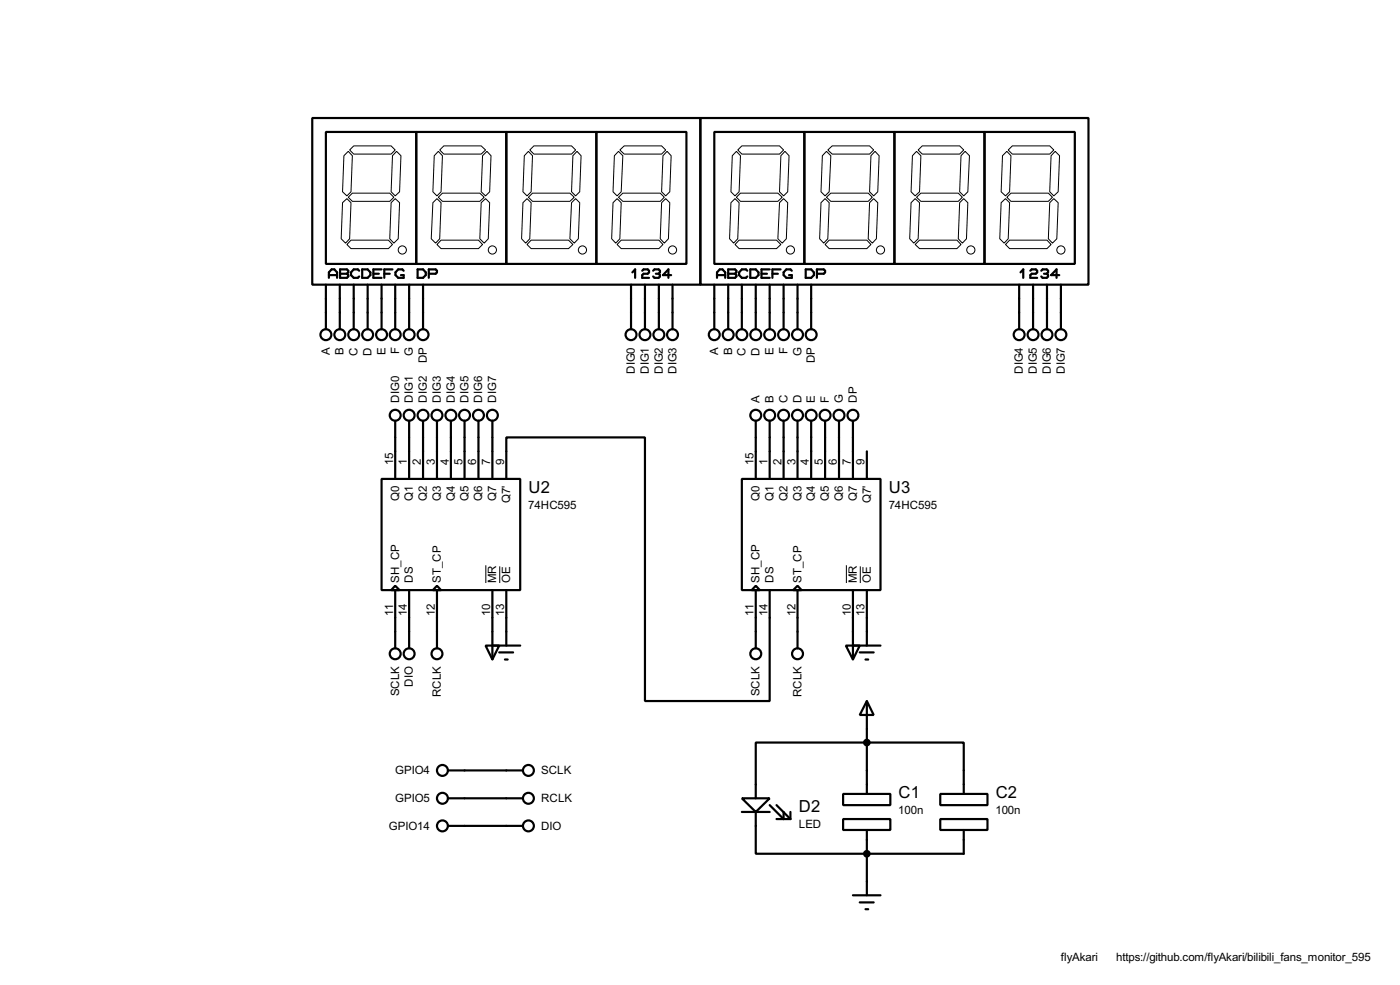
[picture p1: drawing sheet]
<svg xmlns="http://www.w3.org/2000/svg" width="256mm" height="180mm" viewBox="0 0 256 180" stroke-linecap="round" stroke-linejoin="round" font-family="sans-serif">
<g fill="none" stroke="#000" stroke-width=".4">
<path d="M57.2 21.6h71.1v30.5h-71.1zM59.7 24.2h16.6v24.1h-16.6zM76.3 24.2h16.5v24.1h-16.5zM92.8 24.2h16.5v24.1h-16.5zM109.3 24.2h16.5v24.1h-16.5zM128.3 21.6h71.1v30.5h-71.1zM130.9 24.2h16.5v24.1h-16.5zM147.4 24.2h16.5v24.1h-16.5zM163.9 24.2h16.5v24.1h-16.5zM180.4 24.2h16.5v24.1h-16.5zM59.7 52.1v8.2M60.3 50.9v-1l.5-.6h.5l.5 .6v1"/>
<path d="M60.3 50.4h1.5M62.3 52.1v8.2M62.3 49.3h1.3l.2 .3v.3l-.2 .2 .2 .3v.2l-.2 .3h-1.3zM62.3 50.1h1.3M64.8 52.1v8.2M65.8 49.6l-.2-.3h-.8l-.5 .6v.5l.5 .5h.8l.2-.3M66.4 49.3h1l.5 .6v.5l-.5 .5h-1zM67.4 52.1v8.2M68.4 50.1h1M69.9 52.1v8.2M69.9 49.3h-1.5v1.6h1.5M70.4 50.1h1"/>
<path d="M71.9 49.3h-1.5v1.6M72.4 52.1v8.2M74 49.6l-.3-.3h-.7l-.5 .6v.5l.5 .5h1v-.5h-.5M75 52.1v8.2M76.5 49.3h1l.5 .6v.5l-.5 .5h-1zM77.5 52.1v8.2M78.6 50.1h1.2l.3-.2v-.3l-.3-.3h-1.2v1.6M115.6 52.1v8.2M115.9 49.9l.5-.6v1.6M117.7 49.6l.2-.3h.8l.2 .3v.3l-.2 .2h-.8l-.2 .3v.5h1.2M118.2 52.1v8.2M119.7 49.6l.2-.3h.8l.2 .3v.3l-.2 .2"/>
<path d="M120.2 50.1h.5M120.7 50.1l.2 .3v.2l-.2 .3h-.8l-.2-.3M120.7 52.1v8.2M123 50.4h-1.5l1-1.1v1.6M123.2 52.1v8.2M130.9 52.1v8.2M131.4 50.9v-1l.5-.6h.5l.5 .6v1M131.4 50.4h1.5M133.4 49.3h1.3l.2 .3v.3l-.2 .2 .2 .3v.2l-.2 .3h-1.3zM133.4 52.1v8.2M133.4 50.1h1.3M135.9 52.1v8.2"/>
<path d="M136.9 49.6l-.2-.3h-.8l-.5 .6v.5l.5 .5h.8l.2-.3M137.5 49.3h1l.5 .6v.5l-.5 .5h-1zM138.5 52.1v8.2M139.5 50.1h1M141 52.1v8.2M141 49.3h-1.5v1.6h1.5M141.5 50.1h1M143 49.3h-1.5v1.6M143.6 52.1v8.2M145.1 49.6l-.3-.3h-.7l-.5 .6v.5l.5 .5h1v-.5h-.5M146.1 52.1v8.2M147.6 49.3h1l.5 .6v.5l-.5 .5h-1z"/>
<path d="M148.6 52.1v8.2M149.7 50.1h1.2l.3-.2v-.3l-.3-.3h-1.2v1.6M186.7 52.1v8.2M187 49.9l.5-.6v1.6M188.8 49.6l.2-.3h.8l.2 .3v.3l-.2 .2h-.8l-.2 .3v.5h1.2M189.3 52.1v8.2M190.8 49.6l.2-.3h.8l.2 .3v.3l-.2 .2M191.3 50.1h.5M191.8 50.1l.2 .3v.2l-.2 .3h-.8l-.2-.3M191.8 52.1v8.2M194.1 50.4h-1.5l1-1.1v1.6M194.4 52.1v8.2"/>
<path d="M72.4 77v10.7M75 77v10.7M77.5 77v10.7M80.1 77v10.7M82.6 77v10.7M85.1 77v10.7M87.7 77v10.7M90.2 77v10.7M138.5 77v10.7M141 77v10.7M143.6 77v10.7M146.1 77v10.7"/>
<path d="M148.6 77v10.7M151.2 77v10.7M153.7 77v10.7M156.3 77v10.7M69.9 87.7h25.4v20.3h-25.4zM92.8 87.7v-7.6h25.4v48.2h22.8v-20.3M135.9 87.7h25.4v20.3h-25.4zM158.8 82.6v5.1M72.4 107.2l.8 .8h-1.5zM72.4 108v10.7M75 108v10.7M80.1 107.2l.7 .8h-1.5z"/>
<path d="M80.1 108v10.7M89 118.2h2.5l-1.3 2.5zM90.2 108v12.7M90.2 118.2h5.1M91.5 119.4h2.5M92.8 108v10.2M138.5 107.2l.7 .8h-1.5zM138.5 108v10.7M145.3 108l.8-.8 .8 .8zM146.1 108v10.7M155 118.2h2.5l-1.2 2.5zM156.3 108v12.7"/>
<path d="M156.3 118.2h5M157.5 119.4h2.6M158.8 108v10.2M92.5 120.7h.5M158.6 120.7h.5M158.8 128.3l1.3 2.6h-2.6zM158.8 128.3v17M82.1 141h13.7M82.1 146.1h13.7M82.1 151.2h13.7M135.9 146.1h5.1l-2.5 2.5zM135.9 148.6h5.1"/>
<path d="M138.5 148.6v7.7h38.1v-4.4M141 147.4l2.6 2.5v-1.3M142.3 147.4l2.5 2.5M142.3 149.9h2.5M144.8 148.6v1.3M154.5 145.3h8.6v2.1h-8.6zM154.5 149.9h8.6v2h-8.6zM158.8 151.9v12M172.3 145.3h8.6v2.1h-8.6zM172.3 149.9h8.6v2h-8.6zM176.6 145.3v-9.4h-38.1v10.2M156.3 163.9h5"/>
<path d="M157.5 165.2h2.6M158.6 166.4h.5"/>
<circle cx="59.7" cy="61.3" r="1"/>
<circle cx="62.2" cy="61.3" r="1"/>
<circle cx="64.8" cy="61.3" r="1"/>
<circle cx="67.3" cy="61.3" r="1"/>
<circle cx="69.9" cy="61.3" r="1"/>
<circle cx="72.4" cy="61.3" r="1"/>
<circle cx="72.4" cy="76" r="1"/>
<circle cx="74.9" cy="76" r="1"/>
<circle cx="74.9" cy="61.3" r="1"/>
<circle cx="77.5" cy="61.3" r="1"/>
<circle cx="77.5" cy="76" r="1"/>
<circle cx="80" cy="76" r="1"/>
<circle cx="82.6" cy="76" r="1"/>
<circle cx="85.1" cy="76" r="1"/>
<circle cx="87.6" cy="76" r="1"/>
<circle cx="90.2" cy="76" r="1"/>
<circle cx="115.6" cy="61.3" r="1"/>
<circle cx="118.1" cy="61.3" r="1"/>
<circle cx="120.7" cy="61.3" r="1"/>
<circle cx="123.2" cy="61.3" r="1"/>
<circle cx="130.8" cy="61.3" r="1"/>
<circle cx="133.4" cy="61.3" r="1"/>
<circle cx="135.9" cy="61.3" r="1"/>
<circle cx="138.4" cy="61.3" r="1"/>
<circle cx="138.4" cy="76" r="1"/>
<circle cx="141" cy="61.3" r="1"/>
<circle cx="141" cy="76" r="1"/>
<circle cx="143.5" cy="76" r="1"/>
<circle cx="143.5" cy="61.3" r="1"/>
<circle cx="146.1" cy="61.3" r="1"/>
<circle cx="146.1" cy="76" r="1"/>
<circle cx="148.6" cy="76" r="1"/>
<circle cx="148.6" cy="61.3" r="1"/>
<circle cx="151.1" cy="76" r="1"/>
<circle cx="153.7" cy="76" r="1"/>
<circle cx="156.2" cy="76" r="1"/>
<circle cx="186.7" cy="61.3" r="1"/>
<circle cx="189.2" cy="61.3" r="1"/>
<circle cx="191.8" cy="61.3" r="1"/>
<circle cx="194.3" cy="61.3" r="1"/>
<circle cx="72.4" cy="119.7" r="1"/>
<circle cx="74.9" cy="119.7" r="1"/>
<circle cx="80" cy="119.7" r="1"/>
<circle cx="138.4" cy="119.7" r="1"/>
<circle cx="146.1" cy="119.7" r="1"/>
<circle cx="81" cy="151.2" r="1"/>
<circle cx="81" cy="146.1" r="1"/>
<circle cx="81" cy="141" r="1"/>
<circle cx="96.8" cy="151.2" r="1"/>
<circle cx="96.8" cy="146.1" r="1"/>
<circle cx="96.8" cy="141" r="1"/>
</g>
<circle cx="158.8" cy="156.3" r=".2" fill="#000"/>
<g fill="none" stroke="#000" stroke-width=".18">
<path d="M62.8 37.1l.8-.7 .7 .7-.2 6.6-.8 .8-.8-.8zM63 28.5l.8-.8 .8 .8-.3 6.6-.7 .8-.8-.8zM63.8 36.1l.8-.7h6.8l.8 .7-.8 .8h-6.8zM64.1 27.5l.7-.8h6.9l.7 .8-.7 .7h-6.9zM71.7 37.1l.7-.7 .8 .7-.2 6.6-.8 .8-.8-.8zM72.7 27.7l.8 .8-.3 6.6-.8 .8-.7-.8 .2-6.6zM79.3 37.1l.8-.7 .7 .7-.2 6.6-.8 .8-.8-.8zM80.3 36.1l.8-.7h6.8l.8 .7-.8 .8h-6.8zM80.3 27.7l.8 .8-.3 6.6-.7 .8-.8-.8 .3-6.6zM80.6 27.5l.7-.8h6.9l.8 .8-.8 .7h-6.9zM88.2 37.1l.8-.7 .7 .7-.2 6.6-.8 .8-.8-.8zM89.2 27.7l.8 .8-.3 6.6-.7 .8-.8-.8 .2-6.6z"/>
<path d="M95.8 37.1l.8-.7 .7 .7-.2 6.6-.8 .8-.7-.8zM96.8 36.1l.8-.7h6.8l.8 .7-.8 .8h-6.8zM96.8 27.7l.8 .8-.3 6.6-.7 .8-.8-.8 .3-6.6zM97.1 27.5l.7-.8h6.9l.8 .8-.8 .7h-6.9zM104.7 37.1l.8-.7 .7 .7-.2 6.6-.8 .8-.8-.8zM105.7 27.7l.8 .8-.3 6.6-.7 .8-.8-.8 .3-6.6zM112.3 37.1l.8-.7 .7 .7-.2 6.6-.8 .8-.7-.8zM113.3 36.1l.8-.7h6.9l.7 .7-.7 .8h-6.9zM113.3 27.7l.8 .8-.3 6.6-.7 .8-.8-.8 .3-6.6zM113.6 27.5l.8-.8h6.8l.8 .8-.8 .7h-6.8zM121.2 37.1l.8-.7 .7 .7-.2 6.6-.8 .8-.7-.8zM122.2 27.7l.8 .8-.3 6.6-.7 .8-.8-.8 .3-6.6z"/>
<path d="M133.9 37.1l.8-.7 .7 .7-.2 6.6-.8 .8-.7-.8zM134.9 36.1l.8-.7h6.8l.8 .7-.8 .8h-6.8zM134.9 27.7l.8 .8-.3 6.6-.7 .8-.8-.8 .3-6.6zM135.2 27.5l.7-.8h6.9l.8 .8-.8 .7h-6.9zM142.8 37.1l.8-.7 .7 .7-.2 6.6-.8 .8-.8-.8zM143.8 27.7l.8 .8-.3 6.6-.7 .8-.8-.8 .3-6.6zM150.4 37.1l.8-.7 .7 .7-.2 6.6-.8 .8-.7-.8zM151.4 36.1l.8-.7h6.9l.7 .7-.7 .8h-6.9zM151.4 27.7l.8 .8-.3 6.6-.7 .8-.8-.8 .3-6.6zM151.7 27.5l.8-.8h6.8l.8 .8-.8 .7h-6.8zM159.3 37.1l.8-.7 .7 .7-.2 6.6-.8 .8-.7-.8zM160.3 27.7l.8 .8-.3 6.6-.7 .8-.8-.8 .3-6.6z"/>
<path d="M166.9 37.1l.8-.7 .8 .7-.3 6.6-.8 .8-.7-.8zM167.9 36.1l.8-.7h6.9l.7 .7-.7 .8h-6.9zM167.9 27.7l.8 .8-.2 6.6-.8 .8-.8-.8 .3-6.6zM168.2 27.5l.8-.8h6.8l.8 .8-.8 .7h-6.8zM175.8 37.1l.8-.7 .7 .7-.2 6.6-.8 .8-.7-.8zM176.8 27.7l.8 .8-.3 6.6-.7 .8-.8-.8 .3-6.6zM183.4 37.1l.8-.7 .8 .7-.3 6.6-.7 .8-.8-.8zM183.7 28.5l.8-.8 .7 .8-.2 6.6-.8 .8-.8-.8zM184.5 36.1l.7-.7h6.9l.7 .7-.7 .8h-6.9zM185.5 26.7h6.8l.8 .8-.8 .7h-6.8l-.8-.7zM192.3 37.1l.8-.7 .8 .7-.3 6.6-.8 .8-.7-.8zM193.3 27.7l.8 .8-.2 6.6-.8 .8-.8-.8 .3-6.6z"/>
<path d="M64.3 44h6.9l.7 .8-.7 .7h-6.9l-.7-.7zM80.8 44h6.9l.7 .8-.7 .7h-6.9l-.7-.7zM97.3 44h6.9l.8 .8-.8 .7h-6.9l-.7-.7zM113.8 44h6.9l.8 .8-.8 .7h-6.9l-.7-.7zM135.4 44h6.9l.8 .8-.8 .7h-6.9l-.7-.7zM151.9 44h6.9l.8 .8-.8 .7h-6.9l-.7-.7zM167.7 44.8l.8-.8h6.8l.8 .8-.8 .7h-6.8zM185 44h6.8l.8 .8-.8 .7h-6.8l-.8-.7zM89 103.5v3.2M91.6 103.7v3M155.1 103.5v3.2M157.6 103.7v3"/>
<circle cx="73.7" cy="45.8" r=".75"/>
<circle cx="90.2" cy="45.8" r=".75"/>
<circle cx="106.7" cy="45.8" r=".75"/>
<circle cx="123.2" cy="45.8" r=".75"/>
<circle cx="144.8" cy="45.8" r=".75"/>
<circle cx="161.3" cy="45.8" r=".75"/>
<circle cx="177.8" cy="45.8" r=".75"/>
<circle cx="194.3" cy="45.8" r=".75"/>
</g>
<g fill="#000" stroke="#000" stroke-width=".4">
<circle cx="158.8" cy="135.9" r=".5"/>
<circle cx="158.8" cy="156.3" r=".5"/>
</g>
<g font-size="3.4">
<text x="96.8" y="90.2">U2</text>
<text x="162.9" y="90.2">U3</text>
<text x="146.4" y="148.7">D2</text>
<text x="164.6" y="146.1">C1</text>
<text x="182.4" y="146.1">C2</text>
</g>
<g font-size="2.4">
<text x="60.4" y="64.9" transform="rotate(-90 60.4 64.9)">A</text>
<text x="63" y="64.9" transform="rotate(-90 63 64.9)">B</text>
<text x="65.5" y="65.1" transform="rotate(-90 65.5 65.1)">C</text>
<text x="68.1" y="65.1" transform="rotate(-90 68.1 65.1)">D</text>
<text x="70.6" y="64.9" transform="rotate(-90 70.6 64.9)">E</text>
<text x="73.1" y="64.8" transform="rotate(-90 73.1 64.8)">F</text>
<text x="75.7" y="65.2" transform="rotate(-90 75.7 65.2)">G</text>
<text x="131.6" y="64.9" transform="rotate(-90 131.6 64.9)">A</text>
<text x="134.1" y="64.9" transform="rotate(-90 134.1 64.9)">B</text>
<text x="136.6" y="65.1" transform="rotate(-90 136.6 65.1)">C</text>
<text x="139.2" y="65.1" transform="rotate(-90 139.2 65.1)">D</text>
<text x="141.7" y="64.9" transform="rotate(-90 141.7 64.9)">E</text>
<text x="144.3" y="64.8" transform="rotate(-90 144.3 64.8)">F</text>
<text x="146.8" y="65.2" transform="rotate(-90 146.8 65.2)">G</text>
<text x="78.2" y="66.5" transform="rotate(-90 78.2 66.5)">DP</text>
<text x="116.3" y="68.4" transform="rotate(-90 116.3 68.4)">DIG0</text>
<text x="118.9" y="68.4" transform="rotate(-90 118.9 68.4)">DIG1</text>
<text x="121.4" y="68.4" transform="rotate(-90 121.4 68.4)">DIG2</text>
<text x="123.9" y="68.4" transform="rotate(-90 123.9 68.4)">DIG3</text>
<text x="149.3" y="66.5" transform="rotate(-90 149.3 66.5)">DP</text>
<text x="187.4" y="68.4" transform="rotate(-90 187.4 68.4)">DIG4</text>
<text x="190" y="68.4" transform="rotate(-90 190 68.4)">DIG5</text>
<text x="192.5" y="68.4" transform="rotate(-90 192.5 68.4)">DIG6</text>
<text x="195.1" y="68.4" transform="rotate(-90 195.1 68.4)">DIG7</text>
<text x="73.1" y="73.7" transform="rotate(-90 73.1 73.7)">DIG0</text>
<text x="75.7" y="73.7" transform="rotate(-90 75.7 73.7)">DIG1</text>
<text x="78.2" y="73.7" transform="rotate(-90 78.2 73.7)">DIG2</text>
<text x="80.8" y="73.7" transform="rotate(-90 80.8 73.7)">DIG3</text>
<text x="83.3" y="73.7" transform="rotate(-90 83.3 73.7)">DIG4</text>
<text x="85.8" y="73.7" transform="rotate(-90 85.8 73.7)">DIG5</text>
<text x="88.4" y="73.7" transform="rotate(-90 88.4 73.7)">DIG6</text>
<text x="90.9" y="73.7" transform="rotate(-90 90.9 73.7)">DIG7</text>
<text x="139.2" y="73.7" transform="rotate(-90 139.2 73.7)">A</text>
<text x="141.7" y="73.7" transform="rotate(-90 141.7 73.7)">B</text>
<text x="144.3" y="73.7" transform="rotate(-90 144.3 73.7)">C</text>
<text x="146.8" y="73.7" transform="rotate(-90 146.8 73.7)">D</text>
<text x="149.3" y="73.7" transform="rotate(-90 149.3 73.7)">E</text>
<text x="151.9" y="73.7" transform="rotate(-90 151.9 73.7)">F</text>
<text x="154.4" y="73.7" transform="rotate(-90 154.4 73.7)">G</text>
<text x="157" y="73.7" transform="rotate(-90 157 73.7)">DP</text>
<text x="72" y="85.1" transform="rotate(-90 72 85.1)">15</text>
<text x="74.6" y="85.1" transform="rotate(-90 74.6 85.1)">1</text>
<text x="77.1" y="85.1" transform="rotate(-90 77.1 85.1)">2</text>
<text x="79.7" y="85.1" transform="rotate(-90 79.7 85.1)">3</text>
<text x="82.2" y="85.1" transform="rotate(-90 82.2 85.1)">4</text>
<text x="84.7" y="85.1" transform="rotate(-90 84.7 85.1)">5</text>
<text x="87.3" y="85.1" transform="rotate(-90 87.3 85.1)">6</text>
<text x="89.8" y="85.1" transform="rotate(-90 89.8 85.1)">7</text>
<text x="92.4" y="85.1" transform="rotate(-90 92.4 85.1)">9</text>
<text x="138.1" y="85.1" transform="rotate(-90 138.1 85.1)">15</text>
<text x="140.6" y="85.1" transform="rotate(-90 140.6 85.1)">1</text>
<text x="143.2" y="85.1" transform="rotate(-90 143.2 85.1)">2</text>
<text x="145.7" y="85.1" transform="rotate(-90 145.7 85.1)">3</text>
<text x="148.2" y="85.1" transform="rotate(-90 148.2 85.1)">4</text>
<text x="150.8" y="85.1" transform="rotate(-90 150.8 85.1)">5</text>
<text x="153.3" y="85.1" transform="rotate(-90 153.3 85.1)">6</text>
<text x="155.9" y="85.1" transform="rotate(-90 155.9 85.1)">7</text>
<text x="158.4" y="85.1" transform="rotate(-90 158.4 85.1)">9</text>
<text x="73.1" y="91.7" transform="rotate(-90 73.1 91.7)">Q0</text>
<text x="75.7" y="91.7" transform="rotate(-90 75.7 91.7)">Q1</text>
<text x="78.2" y="91.7" transform="rotate(-90 78.2 91.7)">Q2</text>
<text x="80.8" y="91.7" transform="rotate(-90 80.8 91.7)">Q3</text>
<text x="83.3" y="91.7" transform="rotate(-90 83.3 91.7)">Q4</text>
<text x="85.8" y="91.7" transform="rotate(-90 85.8 91.7)">Q5</text>
<text x="88.4" y="91.7" transform="rotate(-90 88.4 91.7)">Q6</text>
<text x="90.9" y="91.7" transform="rotate(-90 90.9 91.7)">Q7</text>
<text x="93.5" y="92.1" transform="rotate(-90 93.5 92.1)">Q7'</text>
<text x="96.8" y="93.2">74HC595</text>
<text x="139.2" y="91.7" transform="rotate(-90 139.2 91.7)">Q0</text>
<text x="141.7" y="91.7" transform="rotate(-90 141.7 91.7)">Q1</text>
<text x="144.3" y="91.7" transform="rotate(-90 144.3 91.7)">Q2</text>
<text x="146.8" y="91.7" transform="rotate(-90 146.8 91.7)">Q3</text>
<text x="149.3" y="91.7" transform="rotate(-90 149.3 91.7)">Q4</text>
<text x="151.9" y="91.7" transform="rotate(-90 151.9 91.7)">Q5</text>
<text x="154.4" y="91.7" transform="rotate(-90 154.4 91.7)">Q6</text>
<text x="157" y="91.7" transform="rotate(-90 157 91.7)">Q7</text>
<text x="159.5" y="92.1" transform="rotate(-90 159.5 92.1)">Q7'</text>
<text x="162.8" y="93.2">74HC595</text>
<text x="73.1" y="106.7" transform="rotate(-90 73.1 106.7)">SH_CP</text>
<text x="75.7" y="106.7" transform="rotate(-90 75.7 106.7)">DS</text>
<text x="80.8" y="106.7" transform="rotate(-90 80.8 106.7)">ST_CP</text>
<text x="90.9" y="106.7" transform="rotate(-90 90.9 106.7)">MR</text>
<text x="93.5" y="106.7" transform="rotate(-90 93.5 106.7)">OE</text>
<text x="139.2" y="106.7" transform="rotate(-90 139.2 106.7)">SH_CP</text>
<text x="141.7" y="106.7" transform="rotate(-90 141.7 106.7)">DS</text>
<text x="146.8" y="106.7" transform="rotate(-90 146.8 106.7)">ST_CP</text>
<text x="157" y="106.7" transform="rotate(-90 157 106.7)">MR</text>
<text x="159.5" y="106.7" transform="rotate(-90 159.5 106.7)">OE</text>
<text x="72" y="112.7" transform="rotate(-90 72 112.7)">11</text>
<text x="74.6" y="112.8" transform="rotate(-90 74.6 112.8)">14</text>
<text x="79.7" y="112.8" transform="rotate(-90 79.7 112.8)">12</text>
<text x="89.8" y="112.8" transform="rotate(-90 89.8 112.8)">10</text>
<text x="92.4" y="112.8" transform="rotate(-90 92.4 112.8)">13</text>
<text x="138.1" y="112.7" transform="rotate(-90 138.1 112.7)">11</text>
<text x="140.6" y="112.8" transform="rotate(-90 140.6 112.8)">14</text>
<text x="145.7" y="112.8" transform="rotate(-90 145.7 112.8)">12</text>
<text x="155.9" y="112.8" transform="rotate(-90 155.9 112.8)">10</text>
<text x="158.4" y="112.8" transform="rotate(-90 158.4 112.8)">13</text>
<text x="75.7" y="125.7" transform="rotate(-90 75.7 125.7)">DIO</text>
<text x="73.1" y="127.5" transform="rotate(-90 73.1 127.5)">SCLK</text>
<text x="80.8" y="127.6" transform="rotate(-90 80.8 127.6)">RCLK</text>
<text x="139.2" y="127.5" transform="rotate(-90 139.2 127.5)">SCLK</text>
<text x="146.8" y="127.6" transform="rotate(-90 146.8 127.6)">RCLK</text>
<text x="72.4" y="141.7">GPIO4</text>
<text x="99.1" y="141.7">SCLK</text>
<text x="72.4" y="146.8">GPIO5</text>
<text x="99.1" y="146.8">RCLK</text>
<text x="164.6" y="149.1">100n</text>
<text x="182.4" y="149.1">100n</text>
<text x="71.2" y="151.9">GPIO14</text>
<text x="99.1" y="151.9">DIO</text>
<text x="146.3" y="151.6">LED</text>
<text x="194.4" y="175.9">flyAkari</text>
<text x="204.5" y="175.9">https://github.com/flyAkari/bilibili_fans_monitor_595</text>
</g>
</svg>
